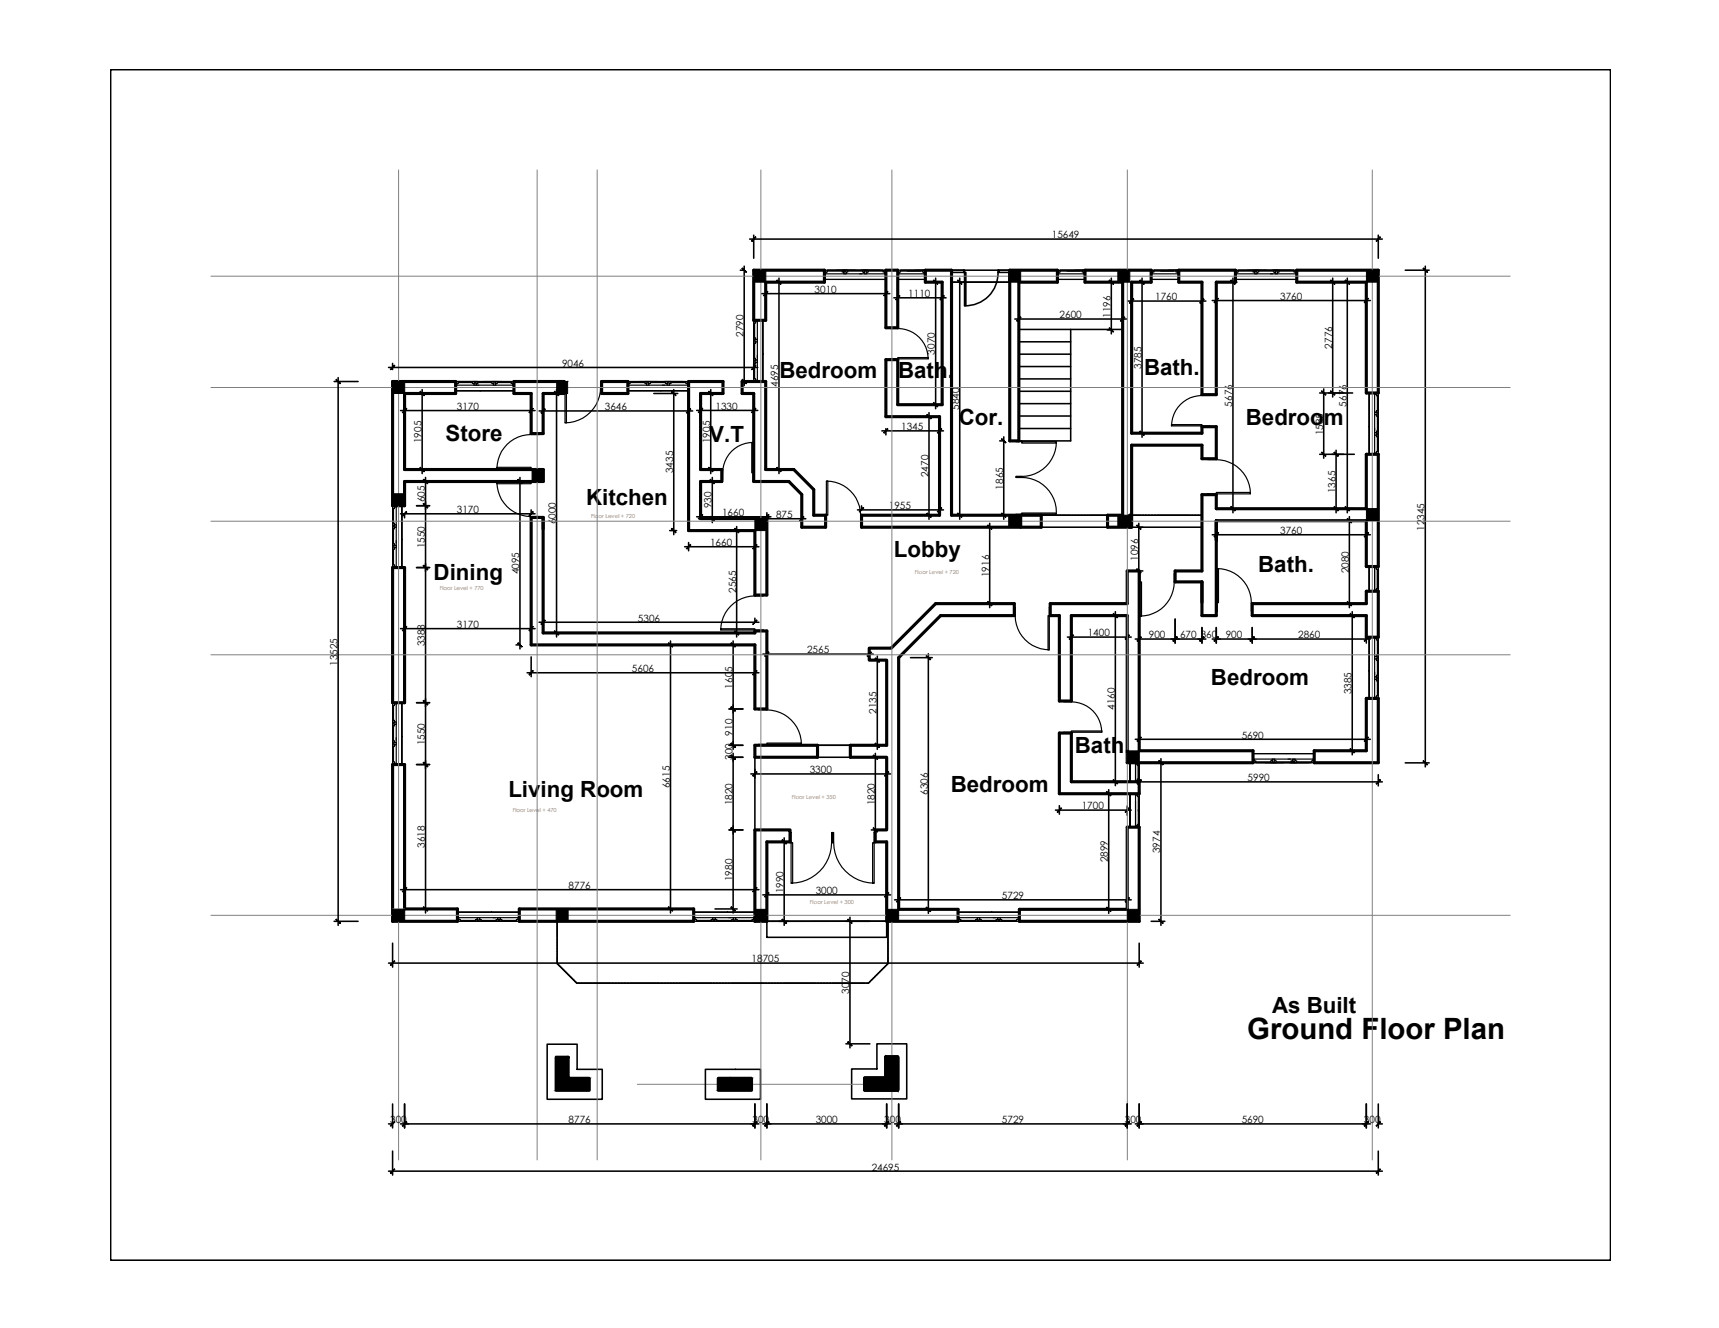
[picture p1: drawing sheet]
<svg xmlns="http://www.w3.org/2000/svg" width="279mm" height="216mm" viewBox="0 0 279 216" stroke-linecap="round" stroke-linejoin="round" font-family="sans-serif">
<!-- layer: WALLS -->
<g fill="none" stroke="#000" stroke-width=".51">
<path d="M122.5 43.9h11.5v2h-9.5v6.2h-2zM144 43.9h1.9v9.4h-1.9zM150.4 43.9h4.3v39.9h14.5v1.9h-29.2v-1.9h12.7v-16.1h-8.7v-9.2h1.9v7.3h7.2v-19.9h-2.7zM164.1 43.9h7.8v2h-6.3v25.8h-1.5zM176.4 43.9h10.7v2h-3.2v24.5h11.5v-1h2.3v5.2h-2.3v-2.2h-11.5v13.3h-3.9v-1.9h2.5v-37.9h-6.1zM191.6 43.9h9.2v2h-3.1v18.3h-2.3v-18.3h-3.8zM210.8 43.9h13.2v20h-1.9v-18h-11.3zM63.8 62h10.3v2h-8.3v12.3h22.5v2h-22.5v3.9h-2zM91.7 62h-8.2v2h2.8v6.5h2v-6.5h3.4M97.8 64h4.3M97.8 62h4.3M111.9 62h5.6v2h-3.6v12.3h3.4v2h-3.4v6h10.7v12.4h-1.9v-10.4h-10.8z"/>
<path d="M120.6 62h3.9v14.3h4.5l3.3 3.3v4.2h1.9v1.9h-3.9v-5.3l-2.1-2.1h-5.7v-14.3h-1.9zM63.8 92.3h2v21.9h-2zM86.3 84.1h2v18.8h34.4v-.3h1.9v12.7h-1.9v-10.5h-36.4zM165.9 83.8v1.9M170.7 98.1h12.5v-5.3h2v29.3h18.5v1.9h-20.5v-23.9h-9.1v13.9h-1.9v-13.9h-1.5zM183.6 83.8v1.9M197.7 84.7h24.4v7.4h1.9v-18.2h-1.9v8.8h-24.4v-2.3h-2.3v12.4h-4.4v1.8h4.4v5.5h2.3v-15.4v3.1M203.5 98.1h18.6v-2h1.9v7.5h-1.9v-3.5h-18.6zM141.3 105.4h3.6l7.2-7.3h12.8v2h-12l-6.8 6.8v40.9h9.6v2h-11.6v-12.9h-1.8v-2h1.8v-11.8h-5.9v-1.9h5.9v-13.9h-2.8zM172.2 119.2h1.9v7.9h11.1v1.9h-13zM222.1 113.5h1.9v10.5h-10.4v-1.9h8.5zM63.8 124.3h2v23.5h8.6v2h-10.6z"/>
<path d="M122.7 134.9h5.7v2h-3.8v12.9h-1.9zM122.7 121.2h10.2v1.9h-10.2zM84.4 147.8h28.3v2h-28.3zM165.7 147.8h17.5v-13.3h2v15.3h-19.5zM90.4 171.9h1.9v3.4h3.5v2h-5.4zM116.7 175.3h5.4v2h-5.4zM140.5 175.2h3.5v-3.4h1.9v5.4h-5.4zM140.5 175.3h3.5v-3.4h1.9v5.4h-5.4z"/>
</g>
<!-- layer: wall -->
<g fill="none" stroke="#000" stroke-width=".25">
<path d="M18 11.3h243.8v193.6h-243.8zM154.7 45.9h.3M154.7 43.9h9.4M155 45.9h.5M155.5 45.9h.5M156 45.9h.5M156.5 45.9h.4M157 45.9h5.3M162.3 45.9h.5M162.8 45.9h.5M163.3 45.9h.5M163.8 45.9h.3"/>
<path d="M165.6 53.6h16.9M165.6 59.6h8.4M165.6 57.6h8.4M165.6 55.6h8.4M174 53.6v18.1h-8.4M165.6 69.7h8.4M165.6 67.6h8.4M165.6 65.6h8.4M165.6 63.6h8.4M165.6 61.6h8.4M169.2 83.8h5M169.2 85.7h10.8"/>
<path d="M174.2 83.8h.5M174.7 83.8h.4M175.2 83.8h.4M175.7 83.8h.4M176.1 83.8h.5M176.6 83.8h.5M177.1 83.8h2.9M184 83.8h1.6M184 85.7h11.4M185.6 83.8h.3M185.9 83.8h.2M186.1 83.8h.3"/>
<path d="M186.4 83.8h.2M186.6 83.8h.3M186.9 83.8h.2M187.1 83.8h.3M187.4 83.8h.2M187.6 83.8h.3M187.9 83.8h.2M188.1 83.8h7.3M224 92.6v3.5M132.9 123.1h5.3M132.9 121.2h5.3M185.2 124v3.1"/>
<path d="M185.2 129v5.5M90.6 152.4v.5M90.6 152.9v.5M90.6 153.4v.4M90.6 153.9v.4M90.6 154.4v.4M90.6 154.8v.5M90.6 155.3v1.4l.1 .1M90.6 149.8v2.6M90.7 156.8l.1 .1M90.8 156.9l.1 .1M91 157.1h.1"/>
<path d="M91 157.1l.2 .2M91.2 157.3l.1 .1M91.3 157.4l.1 .1M91.5 157.5v.1M91.5 157.6l.1 .1M91.7 157.7l.1 .2M91.8 157.9l.1 .1M91.9 158l.1 .1M92.1 158.2l.1 .1M92.2 158.3l.1 .1M92.3 158.4l.3 .3M92.6 158.7l.1 .1"/>
<path d="M92.8 158.8l.1 .2M92.9 159l.1 .1M93 159.1l.1 .1M93.2 159.3l.1 .1M93.3 159.4l.1 .1M93.4 159.5l.1 .1M93.5 159.6l.1 .1M93.7 159.7l.1 .1h5.4M99.3 159.8h.1M99.5 159.8h.2M99.8 159.8h.1M99.9 159.8h.3"/>
<path d="M100.2 159.8h.2M100.4 159.8h.3M100.7 159.8h.2M100.9 159.8h.3M101.2 159.8h.2M101.4 159.8h.3M101.7 159.8h.5M102.2 159.8h5.2M107.4 159.8h.5M107.9 159.8h.5M108.4 159.8h.5M108.9 159.8h.5"/>
<path d="M109.4 159.8h.4M109.9 159.8h.4M110.4 159.8h5.3M115.7 159.8h.5M116.2 159.8h.5M116.7 159.8h.5M117.2 159.8h.4M117.7 159.8h.4M118.1 159.8h.5M118.6 159.8h5.6M124.2 159.8h.1M124.4 159.8h.2"/>
<path d="M124.7 159.8h.1M124.9 159.8h.2M125.2 159.8h.1M125.3 159.8h.3M125.6 159.8h.2M125.8 159.8h.3M126.1 159.8h.2M126.3 159.8h.3M126.6 159.8h.2M126.8 159.8h.3M127.1 159.8h.2M127.3 159.8h6.5"/>
<path d="M133.8 159.8h.5M134.3 159.8h.5M134.8 159.8h.4M135.3 159.8h5.3M141.2 159.8h-.6M141.4 159.5l-.2 .3M141.6 159.4l-.1 .1M141.9 159.1l-.3 .3M142 159l-.1 .1M142.1 158.8l-.1 .2M142.3 158.7l-.1 .1M142.4 158.6l-.1 .1"/>
<path d="M142.6 158.4l-.2 .1M142.7 158.3l-.1 .1M143 158l-.3 .3M143.1 157.9l-.1 .1M143.2 157.7l-.1 .2M143.4 157.6l-.1 .1M143.5 157.5l-.1 .1M143.7 157.3l-.2 .1M143.9 157.1l-.2 .2M144.1 156.9l-.2 .1M144.1 156.9h.1M144.3 152.4v.5"/>
<path d="M144.3 152.9v.5M144.3 153.4v.4M144.3 153.9v.4M144.3 154.4v.4M144.3 154.8v.5M144.3 155.3v1.4l-.1 .1M144.3 149.8v2.6M88.9 169.8h4.9v4h4.1v4.9h-9zM114.7 173.8h8.9v4.9h-8.9zM138.4 173.8h4.1v-4.1h4.9v9h-9z"/>
</g>
<path d="M91.7 62v2M97.8 62v2M102.1 62v2" fill="none" stroke="#000" stroke-width=".51"/>
<!-- layer: PDF_Geometry -->
<g fill="none" stroke="#000" stroke-width=".19">
<path d="M122.5 52.5v9zM122.5 58.8h.3v.1M122.5 52.2h.3v.1M122.5 55.5h.3v.1M122.5 54v3.1M122.5 58v3.1M122.7 52.5v2.4M122.7 55.8v2.5M122.7 59.2v2.4M122.8 58.5h.3v.4h-.3v.3h-.3v-.9h.3v.3h-.3M122.8 55.2h.3v.4h-.3v.2h-.3v-.9h.3v.4h-.3M123.1 52.1v.2h-.3v.2h-.3v-.4h1.5"/>
<path d="M123.1 52.3v9.5M124 52.1v9.9zM134 45.4h10zM134 44.5h.2v-.3h.3v-.3h-.5v1.5M134.1 43.9v.3h.1M134.2 44.5h9.6M134.5 43.9h9zM134.5 44.1h2.4M136 43.9h3M137.3 43.9v.3h-.4v-.3h.9v.3h-.2v.3h-.5v-.3M137.4 43.9v.3h.2M137.8 44.1h2.4"/>
<path d="M140 43.9h3M140.6 43.9v.3h-.4v-.3h.9v.3h-.2v.3h-.4v-.3M140.8 43.9v.3h.1M141.1 44.1h2.4M143.9 43.9v.3h-.1M144 44.5h-.2v-.3h-.3v-.3h.5v1.5M144.7 58.3h1.2v.2h-1.2zM144.7 53.3h1.2v.1h-1.2zM145.9 44.5h.2v-.3h.3v-.3h-.5v1.5M145.9 58.1h5v.2h-5zM145.9 53.4a5 5 0 0 1 5 4.9M146 43.9v.3h.1"/>
<path d="M146.1 44.5h4.3h-.2v-.3h-.3v-.3h.5v1.5M146.4 43.9h4h-4M146.4 44.1h3.5M148.7 43.9h1.7M150.3 43.9v.3h-.1M150.4 45.4h-4.5h4.5M171.9 44.5h.2v-.3h.2v-.3h-.4v1.5M172 43.9v.3h.1M172.1 44.5h4.3h-.3v-.3h-.2v-.3h.5v1.5M172.3 43.9h4.1h-4.1M172.3 44.1h3.6M174.7 43.9h1.7"/>
<path d="M176.3 43.9v.3h-.2M176.4 45.4h-4.5h4.5M187.1 44.5h.2v-.3h.3v-.3h-.5v1.5M187.2 43.9v.3h.1M187.3 44.5h4.3h-.2v-.3h-.3v-.3h.5v1.5M187.6 43.9h4h-4M187.6 44.1h3.5M189.9 43.9h1.7M191.5 43.9v.3h-.1M191.6 45.4h-4.5h4.5M200.8 45.4h10zM200.8 44.5h.2v-.3h.3v-.3h-.5v1.5"/>
<path d="M200.9 43.9v.3h.1M201 44.5h9.6M201.3 43.9h9zM201.3 44.1h2.4M202.7 43.9h3.1M204 43.9v.3h-.3v-.3h.9v.3h-.3v.3h-.4v-.3M204.2 43.9v.3h.1M204.6 44.1h2.4M206.7 43.9h3.1M207.4 43.9v.3h-.4v-.3h.9v.3h-.2v.3h-.5v-.3M207.5 43.9v.3h.2M207.9 44.1h2.4"/>
<path d="M210.7 43.9v.3h-.1M210.8 44.5h-.2v-.3h-.3v-.3h.5v1.5M74.1 63.5h9.4zM74.1 62h9zM74.1 62.6h.2v-.3h.2v-.3h-.4v1.5M74.1 62v.3h.2M74.3 62.6h9M74.5 62h3.1M74.5 62.2h2.3M77.1 62v.3h-.1M77.3 62v.3h.4v-.3h-.9v.3h.2v.3h.4v-.3M77.7 62.2h2.2"/>
<path d="M78.5 62h3.1M80.3 62v.3h-.1M80.5 62v.3h.3v-.3h-.9v.3h.3v.3h.4v-.3M80.8 78.4h5.5v.2h-5.5zM80.8 78.4a5.6 5.6 0 0 0 5.5 5.6M80.8 76h5.5v.2h-5.5zM80.8 62.2h2.3M83.5 62v.3h-.2M83.5 62.6h-.2v-.3h-.2v-.3h.4v1.5M86.3 78.3h1.4v.1h-1.4zM86.3 76.2h1.4v.1h-1.4zM86.3 70.5h1.4v.1h-1.4z"/>
<path d="M86.3 70.6a5.6 5.6 0 0 0-5.5 5.6M91.7 62h.1v1h-.1zM91.8 63h.3v5.7h-.3zM97.6 62h.2v1h-.2zM97.6 63a5.8 5.8 0 0 1-5.8 5.7M102 63.5h9.9zM102 62.6h.2v-.3h.2v-.3h-.4v1.5M102.1 62v.3h.1M102.2 62.6h9.5M102.4 62h9.1zM102.4 62.2h2.4M103.9 62h3.1"/>
<path d="M105.2 62v.3h-.4v-.3h.9v.3h-.2v.3h-.4v-.3M105.4 62v.3h.1M105.7 62.2h2.5M107.9 62h3.1M108.5 62v.3h-.3v-.3h.9v.3h-.3v.3h-.4v-.3M108.7 62v.3h.1M109.1 62.2h2.4M111.8 62v.3h-.1M111.9 62.6h-.2v-.3h-.2v-.3h.4v1.5M117.3 76.9h.2v1.2h-.2zM122.2 71.9h.2v5h-.2zM122.4 76.9h.1v1.2h-.1z"/>
<path d="M122.4 71.9a4.9 4.9 0 0 0-4.9 5M122.8 61.8v.1h-.3M123.1 62v-.2h-.3v-.2h-.3v.4h1.5M134.3 78.2h.2v5.6h-.2zM134.3 78.2a5.6 5.6 0 0 1 5.6 5.6M165.1 77.5h1v.1h-1zM165.1 71.7h1v.1h-1zM166.1 77.6a5.6 5.6 0 0 1 5.6 5.7M166.1 71.8h5.6v.2h-5.6zM171.7 71.8a5.6 5.6 0 0 1-5.6 5.7M190.4 69h5v.2h-5zM195.4 69.2h1.2v.2h-1.2z"/>
<path d="M195.4 64.2h1.2v.1h-1.2zM195.4 64.3a5 5 0 0 0-5 4.9M196.3 74.6h1.4v.1h-1.4zM197.7 74.7a5.6 5.6 0 0 1 5.5 5.6M222.5 63.9v10zM222.5 73.9h1.5v-.5h-.3v.2h-.3v.3M222.5 63.9h1.5v.5h-.3v-.3h-.3v-.2M223.4 64.1v9.5M223.7 73.6v.2h.3M223.7 70.3h-.3v.4h.3v.3h.3v-.9h-.3v.3h.3M223.7 67h-.3v.4h.3v.3h.3v-1h-.3v.4h.3M223.9 64.4v2.3"/>
<path d="M223.9 67.7v2.4M223.9 71v2.4M224 64.4v9zM224 70.6h-.3v.1M224 64h-.3v.1M224 67.3h-.3v.1M224 65.8v3.1M224 69.8v3.1M63.8 82.7v9.1zM63.8 88.9h.3v.2M63.8 82.3h.3v.1M63.8 85.6h.3v.1"/>
<path d="M63.8 84.2v3M63.8 88.1v3.1M64 82.7v2.4M64 86v2.4M64 89.3v2.5M64.1 92.1v.1h-.3M64.1 88.6h.3v.5h-.3v.2h-.3v-.9h.3v.4h-.3M64.1 85.3h.3v.4h-.3v.3h-.3v-.9h.3v.3h-.3M64.4 92.3v-.2h-.3v-.3h-.3v.5h1.5M64.4 82.2v.2h-.3v.3h-.3v-.5h1.5M64.4 82.4v9.7M65.3 82.2v10.1z"/>
<path d="M86.3 84h1.4v.1h-1.4zM122.7 96.7h1.4v.2h-1.4zM122.7 96.9a5.6 5.6 0 0 0-5.5 5.5M134.2 83.8h.1v1.3h-.1zM139.9 83.8h.1v1.3h-.1zM164.9 98.7h.1v1.4h-.1zM165.1 83.6h1v.2h-1zM166.1 83.4h5.6v.2h-5.6zM170.6 98.7h.1v1.4h-.1zM185.2 93.2h.1v1.4h-.1zM185.3 94.6h.2v5.6h-.2zM190.9 93.2h.1v1.4h-.1z"/>
<path d="M190.9 94.6a5.5 5.5 0 0 1-5.6 5.6M196.3 80.3h1.4v.1h-1.4zM197.7 80.1h5.5v.2h-5.5zM197.7 98h.1v1.4h-.1zM197.8 92.4h.2v5.6h-.2zM197.8 92.4a5.6 5.6 0 0 1 5.6 5.6M203.4 98h.1v1.4h-.1zM222.5 96.2v-4.1v4.1M222.5 92.1h1.5v.5h-.3v-.3h-.3v-.2M223.4 92.3v3.8v-.2h.3v-.2h.3v.4h-1.5M223.7 95.9v.1h.3M223.9 92.6v3.1"/>
<path d="M224 92.2h-.3v.1M224 92.6v3.1M63.8 114.7v9.1zM63.8 114.3h.3v.2M63.8 117.7h.3v.1M63.8 116.2v3.1M64 114.7v2.4M64 118v2.4M64.1 117.4h.3v.4h-.3v.2h-.3v-.9h.3v.4h-.3M64.4 114.2v.3h-.3v.2h-.3v-.5h1.5M64.4 114.5v9.6M65.3 114.2v10.1z"/>
<path d="M117.2 102.2h5.5v.2h-5.5zM122.7 102.4h1.4v.2h-1.4zM123.2 115.3h1.4v.1h-1.4zM124.6 115.4a5.6 5.6 0 0 1 5.7 5.6M165 100.1a5.6 5.6 0 0 0 5.6 5.5M170.3 100.1h.3v5.5h-.3zM172.9 119h1.2v.2h-1.2zM172.9 114h1.2v.1h-1.2zM174.1 118.8h5v.2h-5zM174.1 114.1a5 5 0 0 1 5 4.9M222.5 103.6v9.9zM222.5 113.5h1.5v-.4h-.3v.3h-.3v.1"/>
<path d="M222.5 103.6h1.5v.5h-.3v-.3h-.3v-.2M223.4 103.8v9.6M223.7 113.4v.1h.3M223.7 110h-.3v.5h.3v.2h.3v-.9h-.3v.4h.3M223.7 106.7h-.3v.4h.3v.3h.3v-.9h-.3v.3h.3M223.9 104.1v2.4M223.9 107.4v2.4M223.9 110.7v2.4M224 104.1v9zM224 110.3h-.3v.2M224 103.7h-.3v.1M224 107h-.3v.1"/>
<path d="M224 105.5v3.1M224 109.5v3.1M63.8 121h.3v.1M63.8 120.2v3.1M64 121.4v2.4M64.1 124.1v.1h-.3M64.1 120.7h.3v.4h-.3v.3h-.3v-1h.3v.4h-.3M64.4 124.3v-.2h-.3v-.3h-.3v.5h1.5M123.2 121h1.4v.2h-1.4zM124.6 120.8h5.7v.2h-5.7zM128.4 135.3h.2v1.7h-.2zM128.6 137h.2v6.6h-.2z"/>
<path d="M135.2 135.3h.1v1.7h-.1zM135.2 137a6.6 6.6 0 0 1-6.6 6.6M135.3 135.3h.2v1.7h-.2zM135.5 137a6.6 6.6 0 0 0 6.6 6.6M141.8 137h.3v6.6h-.3zM142.1 135.3h.2v1.7h-.2zM183.7 134.5v-5.5v5.5M183.7 129h1.5v.5h-.3v-.2h-.3v-.3M183.7 127.1v-3.1v3.1M183.7 124h1.5v.5h-.3v-.3h-.3v-.2v3.1v-.2h.3v-.3h.3v.5h-1.5M184.6 129.3v5.2v-.2h.3v-.3h.3v.5h-1.5M184.9 134.3v.1h.3"/>
<path d="M184.9 126.9v.1h.3M185 124.5v2.1M185 129.5v4.5M185.2 129.5v9zM185.2 129.1h-.3v.2M185.2 124.1h-.3v.1M185.2 124v2.6M185.2 130.5v3.5M203.7 122.5h9.9zM203.7 122.5v1.5h.4v-.3h-.2v-.3h-.2M203.9 123.7h-.2v.3M203.9 123.4h9.5"/>
<path d="M204.1 124h9zM204.1 123.9h2.4M205.6 124h3.1M206.8 123.7v-.3h.4v.3h.2v.3h-.9v-.3h.4v.3M207.2 123.7h-.1v.3M207.4 123.9h2.4M209.6 124h3.1M210.1 123.7v-.3h.4v.3h.3v.3h-1v-.3h.4v.3M210.5 123.7h-.1v.3M210.8 123.9h2.4M213.4 123.7h.1v.3M213.6 122.5v1.5h-.4v-.3h.2v-.3h.2"/>
<path d="M74.4 148.3h10zM74.4 148.3v1.5h.4v-.3h-.2v-.3h-.2M74.6 149.5h-.2v.3M74.6 149.2h9.6M74.8 149.8h9.1zM74.8 149.6h2.5M76.4 149.8h3.1M77.5 149.5v-.3h.5v.3h.2v.3h-.9v-.3h.4v.3M78 149.5h-.2v.3M78.2 149.6h2.4M80.4 149.8h3.1M80.9 149.5v-.3h.4v.3h.3v.3h-1v-.3h.4v.3"/>
<path d="M81.3 149.5h-.1v.3M81.6 149.6h2.3M84.2 149.5h.1v.3M84.4 148.3v1.5h-.5v-.3h.3v-.3h.2M112.7 148.3h10zM112.7 148.3v1.5h.5v-.3h-.2v-.3h-.3M113 149.5h-.2v.3M113 149.2h9.5M113.2 149.8h9zM113.2 149.6h2.4M114.7 149.8h3M115.8 149.5v-.3h.5v.3h.2v.3h-.9v-.3h.4v.3"/>
<path d="M116.3 149.5h-.2v.3M116.5 149.6h2.4M118.7 149.8h3M119.2 149.5v-.3h.4v.3h.2v.3h-.9v-.3h.4v.3M119.6 149.5h-.1v.3M119.8 149.6h2.4M122.5 149.5h.1v.3M122.7 148.3v1.5h-.5v-.3h.3v-.3h.2M155.7 148.3h10zM155.7 148.3v1.5h.5v-.3h-.3v-.3h-.2M155.9 149.5h-.1v.3M155.9 149.2h9.6"/>
<path d="M156.2 149.8h9zM156.2 149.6h2.4M157.7 149.8h3M158.8 149.5v-.3h.5v.3h.2v.3h-.9v-.3h.4v.3M159.3 149.5h-.2v.3M159.5 149.6h2.4M161.7 149.8h3M162.2 149.5v-.3h.4v.3h.2v.3h-.9v-.3h.4v.3M162.6 149.5h-.2v.3M162.8 149.6h2.4M165.5 149.5h.1v.3M165.7 148.3v1.5h-.5v-.3h.3v-.3h.2"/>
</g>
<!-- layer: Grid -->
<g fill="none" stroke="#808080" stroke-width=".16">
<path d="M64.8 27.6v161M87.3 27.6v161M97.1 27.6v161M123.7 27.6v161M145 27.6v161M183.2 27.6v161M223 27.6v161M34.3 44.9h211.2M34.3 63h211.2M34.3 84.7h211.2M34.3 106.5h211.2M34.3 148.8h211.2"/>
<path d="M63.8 147.8h2M103.6 176.3h37.1"/>
</g>
<!-- layer: DIMS -->
<g fill="none" stroke="#000" stroke-width=".25">
<path d="M121.8 38.9h102.9M122.5 38.2v3.8M224 38.2v3.8M63.2 59.7h60M63.8 59.1v1M120.3 43.9h.7M121 43.3v19.4M122.5 59.1v1M123.8 47.7h20.8M124.5 47.7v.7M126.4 45.9h.8M126.6 45.2v31.8"/>
<path d="M144 47.7v.7M145.3 48.4h8.5M145.9 46.8v2.3M151.4 45.9h.7M152.1 45.2v21.2M153.1 47.8v1.3M154.7 43.9h1.9v.4h-1.9zM156 45.9h.6M156 45.2v39.2M156.6 43.9h.2v.4h-.2zM156.8 44.3h.2v5.4h-.2zM162.2 44.3a5.3 5.3 0 0 1-5.4 5.4"/>
<path d="M162.2 43.9h.1v.4h-.1zM162.3 43.9h1.8v.4h-1.8zM164.9 51.9h18.2M165.6 51.2v.7M180 45.9h.6M180 53.6h.6M180.6 45.2v9.1M182.5 51.2v.7M183.3 48.9h12.7M183.9 47.8v1.8M185.6 45.9h.7M185.6 45.2v25.9"/>
<path d="M195.4 47.8v1.8M197 48.9h25.7M197.7 47.8v1.7M199.6 45.9h1.5M200.4 45.2v38.2M216 45.9h4.1M216.6 45.2v19.3M219 45.2v38.2M222.1 47.8v1.7M228.4 43.9h3.9M231.7 43.3v81.4M54.3 62h3.9"/>
<path d="M55 61.4v89M65.1 66.7h21.9M65.8 65.9v1.5M67.7 78.3h2.1M67.7 64h1.6M67.7 76.3h1.6M68.6 63.3v13.7M69.2 77.6v70.8M83.9 78.3h.6M84.5 77.6v27.9M86.3 65.9v1.5M87.6 66.8h25"/>
<path d="M88.3 65.9v1.6M90.2 64h.9M90.5 63.3v40.3M106.3 64h3.9M109.5 63.3v23.6M111.9 65.9v1.6M113.2 66.7h10M113.9 65.9v1.5M115.5 64h.7M115.5 76.3h.7M115.5 63.3v13.7M115.8 78.3h.6"/>
<path d="M115.8 77.6v7.4M121 62h.6M122.5 65.9v1.5M126.4 76.3h.8M143.3 70h10M144 69.7v1M150.4 67.7h.6M151 67.1v17.3M151.4 65.8h.7M152.7 69.7v1M162.5 71.7h.6M163.1 71v13.4"/>
<path d="M185.6 70.4h.7M214.5 63.9h5.4M214.5 73.9h5.6M215.2 63.2v11.3M217.2 73.2v10.2M65.1 83.5h21.9M65.8 83.5v.7M67.7 92.3h2.1M67.7 82.2h2.1M86.3 82.9v.6M108.9 86.3h1.1M111.3 88.9h12.1"/>
<path d="M111.9 88.2v1.3M113.2 84h12.1M113.9 83.4v.6M115.8 84.3h.6M119.1 86.3h1.6M119.7 85.6v18M122.7 88.2v1.3M124 84.3h7M124.6 83.4v.9M130.3 83.7v.6M139.4 82.9h13.9M140 82.2v.7"/>
<path d="M150.4 83.8h.6M152.7 82.2v.7M156 83.8h.6M160.2 98.1h2.7M160.2 85.7h2.7M160.9 85.1v13.7M162.5 83.8h.6M181.3 99.4v28.3M185.1 85.7h.7M185.1 92.8h.7M185.1 85.1v8.4M197 86.9h25.7"/>
<path d="M197.7 86.6v1M199.6 82.7h1.5M216.5 82.7h3.6M218.7 98.1h1.4M218.7 84.7h1.4M219.3 84v14.8M219.8 99.4v23.3M222.1 86.6v1M65.1 102.2h21.9M65.8 101.5v1.4M67.7 114.2h2.1M83.9 104.8h.6"/>
<path d="M85.7 109.4h37.7M86.3 101.5v1.4M86.3 106.8v3.2M87.6 101.2h35.8M88.3 100.5v.7M90.2 102.9h.9M108.3 104.8h3.9M109 104.2v44.2M118.5 104.8h2.2M118.5 115.3h2.2M119.1 102.9h1.6M119.2 104.2v17.6"/>
<path d="M122.7 100.5v.7M122.7 106.8v3.2M124 106.3h17.9M124.6 105.7v.6M141.3 105.7v.6M141.9 107.3h.7M142.6 106.7v15.1M148 106.9h3.5M150.9 106.3v42.2M173.5 103.6h10.4M174.1 102v2.2M180.7 100.1h.6"/>
<path d="M183.2 102v2.2M184.5 103.9h11.5M185.2 100.7v3.8M185.2 119.5v.7M191 100.7v3.8M195.4 102v2.5M197 103.9h25.7M197.7 102v2.5M203.5 102v2.5M219.1 100.1h.7M222.1 102v2.5M222.1 119.5v.7"/>
<path d="M67.7 124.3h2.1M118.5 134.9h2.2M118.5 123.1h2.2M118.5 121.2h2.2M119.2 122.5v25.9M122 125.8h22.8M122.7 123.1v11.8M126.6 136.9h1.5M127.5 136.2v14.2M141.6 134.9h.7M141.6 123.1h.7M141.9 121.2h.7"/>
<path d="M142.3 122.5v13.1M144.1 125.1v1.4M171.5 131.7h12.4M172.2 131v1.4M179.5 129h2.2M180.2 128.4v20.1M180.7 127.1h.6M183.2 131v1.5M184.5 120.2h38.2M184.5 127.1h40.2M185.2 125.9v1.9M187.1 124h2.2"/>
<path d="M188.7 123.3v27.1M219.1 122.1h1M224 125.9v1.9M228.4 124h3.9M54.3 149.8h3.9M63.2 156.6h122.6M63.8 153.3v3.9M65.1 144.6h58.3M65.8 144v1.8M67.7 147.8h2.1M108.3 147.8h2.5M116.2 147.8h3.6"/>
<path d="M122.7 144v2.4M124 145.5h20.8M124.6 149.8h19.5v2.6h-19.5zM124.6 144.8v3M138.1 149.1v21.3M144.1 149.8h-19.5M144.1 144.8v3M145.4 146.3h38.5M146.1 145.6v.7M148 147.8h3.5M179.5 147.8h1.8M183.2 145.6v.7"/>
<path d="M185.2 153.3v3.9M187.1 149.8h2.2M63.8 179.5v3.9M65.8 179.5v3.9M122.7 179.5v3.9M124.6 179.5v3.9M137.5 169.7h3.9M144.1 179.5v3.9M146.1 179.5v3.9M183.2 179.5v3.9M185.2 179.5v3.9M222.1 179.5v3.9"/>
<path d="M224 179.5v3.9M63.2 182.7h.6M63.2 190.4h161.5M63.8 187.1v3.9M65.1 182.7h58.3M124 182.7h20.8M145.4 182.7h38.5M184.5 182.7h38.2M224 182.7h.7M224 187.1v3.9"/>
</g>
<!-- layer: 0 -->
<g fill="#000" stroke="#000" stroke-width=".16">
<path d="M122.8 38.5l-.6 .7 .7-.6zM122.8 38.5l-.6 .7h-.1z"/>
<path d="M224.3 38.5l-.6 .7zM224.3 38.5l.1 .1-.7 .6z"/>
<path d="M64.1 59.4l-.6 .7 .7-.7zM64.1 59.4l-.6 .7v-.1z"/>
<path d="M120.6 43.6l.7 .7v-.1zM120.6 43.6h.1l.6 .6z"/>
<path d="M124.7 47.4l-.5 .7 .6-.7zM124.1 48l.6-.6-.5 .7z"/>
<path d="M126.3 45.6l.6 .6h.1zM126.3 45.6v-.1l.7 .7z"/>
<path d="M143.6 48l.1 .1 .6-.7zM144.3 47.4l-.6 .7z"/>
<path d="M146.2 48.1l-.6 .7 .7-.7zM146.2 48.1l-.6 .7v-.1z"/>
<path d="M151.7 45.6l.7 .6zM151.7 45.6l.1-.1 .6 .7z"/>
<path d="M152.8 48.7v.1l.6-.7zM153.4 48.1h.1l-.7 .7z"/>
<path d="M155.6 45.6l.7 .6h.1zM155.6 45.6l.1-.1 .7 .7z"/>
<path d="M165.9 51.5l-.6 .7 .7-.6zM165.9 51.5l-.6 .7h-.1z"/>
<path d="M180.3 53.3l.7 .6zM180.3 53.3l.7 .6-.1 .1z"/>
<path d="M180.3 45.6l.6 .6h.1zM180.3 45.6v-.1l.7 .7z"/>
<path d="M182.1 52.2h.1l.5-.7zM182.7 51.5l.1 .1-.6 .6z"/>
<path d="M184.2 48.6l-.6 .7 .7-.6zM184.2 48.6l-.6 .7v-.1z"/>
<path d="M185.3 45.6l.6 .6h.1zM185.3 45.6v-.1l.7 .7z"/>
<path d="M195.6 48.6l-.6 .6 .1 .1zM195.6 48.6l.1 .1-.6 .6z"/>
<path d="M198 48.5l-.6 .7 .6-.6zM198 48.5l-.6 .7h-.1z"/>
<path d="M200 45.6l.7 .6h.1zM200 45.6l.1-.1 .7 .7z"/>
<path d="M216.3 45.6l.6 .6h.1zM216.3 45.6v-.1l.7 .7z"/>
<path d="M218.6 45.6l.7 .6zM218.6 45.6l.1-.1 .6 .7z"/>
<path d="M222.4 48.5l-.7 .7h.1zM222.4 48.5v.1l-.6 .6z"/>
<path d="M231.3 43.6l.6 .7 .1-.1zM231.3 43.6h.1l.6 .6z"/>
<path d="M54.6 61.8l.7 .6v-.1zM54.7 61.7l.6 .6-.7-.5z"/>
<path d="M66.1 66.4l-.6 .7 .6-.7zM65.4 67l.7-.6-.6 .7z"/>
<path d="M68.3 76l.7 .6zM68.3 76l.7 .6-.1 .1z"/>
<path d="M68.3 63.7l.6 .6h.1zM68.3 63.6l.7 .7-.7-.6z"/>
<path d="M68.8 78l.7 .6zM68.8 78l.1-.1 .6 .7z"/>
<path d="M84.2 78l.6 .6h.1zM84.2 78v-.1l.7 .7z"/>
<path d="M86.6 66.4l-.6 .6v.1zM86.6 66.4h.1l-.7 .7z"/>
<path d="M88.6 66.4l-.6 .8 .6-.7zM88.6 66.4l-.6 .8-.1-.1z"/>
<path d="M90.1 63.7l.6 .6h.1zM90.2 63.6l.6 .7-.7-.6z"/>
<path d="M109.1 63.7l.7 .6h.1zM109.2 63.6l.7 .7-.8-.6z"/>
<path d="M111.6 67.1v.1l.6-.8zM112.2 66.4l.1 .1-.7 .7z"/>
<path d="M114.2 66.4l-.6 .7 .6-.7zM114.2 66.4l-.6 .7-.1-.1z"/>
<path d="M115.2 76l.7 .6zM115.2 76l.7 .6-.1 .1z"/>
<path d="M115.2 63.7l.6 .6h.1zM115.2 63.6l.7 .7-.7-.6z"/>
<path d="M115.4 78l.6 .6h.1zM115.4 78l.1-.1 .6 .7z"/>
<path d="M120.7 61.7l-.1 .1 .7 .5zM120.6 61.8l.7 .5v.1z"/>
<path d="M122.1 67l.1 .1 .6-.7zM122.8 66.4h.1l-.7 .7z"/>
<path d="M122.1 60l.1 .1 .6-.7zM122.8 59.4h.1l-.7 .7z"/>
<path d="M126.3 76l.7 .6zM126.3 76l.7 .6-.1 .1z"/>
<path d="M144.3 69.7l-.6 .7 .6-.6zM144.3 69.7l-.6 .7-.1-.1z"/>
<path d="M150.6 67.4l.7 .7 .1-.1zM150.6 67.4h.1l.7 .6z"/>
<path d="M151.7 65.5l.7 .6-.6-.7zM151.7 65.5l.7 .6v.1z"/>
<path d="M152.4 70.3v.1l.6-.7zM153 69.7l.1 .1-.7 .6z"/>
<path d="M162.8 71.4l.6 .6h.1zM162.8 71.4v-.1l.7 .7z"/>
<path d="M185.3 70.1v.1l.7 .5zM185.3 70.2l.7 .5-.1 .1z"/>
<path d="M214.9 73.5l-.1 .1 .7 .5zM214.8 73.6l.7 .5-.1 .1z"/>
<path d="M214.8 63.6l.6 .6h.1zM214.8 63.6l.1-.1 .6 .7z"/>
<path d="M216.3 63.5v.1l.7 .6zM216.3 63.6l.7 .6h-.1z"/>
<path d="M216.8 73.6l.7 .6v-.1zM216.8 73.6l.1-.1 .6 .6z"/>
<path d="M66.1 83.2l-.6 .7 .6-.6zM65.4 83.8l.7-.6-.6 .7z"/>
<path d="M68.8 92l.7 .5-.6-.6zM68.8 92l.7 .5v.1z"/>
<path d="M68.8 81.9l.7 .6-.6-.6zM68.8 81.9l.7 .6v.1z"/>
<path d="M68.8 92l.7 .6v-.1zM68.8 92l.1-.1 .6 .6z"/>
<path d="M68.8 81.9l.7 .7v-.1zM68.8 81.9h.1l.6 .6z"/>
<path d="M86.6 83.2l-.6 .6v.1zM86.6 83.2l.1 .1-.7 .6z"/>
<path d="M109.2 85.9l-.1 .1 .8 .6zM109.1 86l.8 .6h-.1z"/>
<path d="M112.2 88.5l-.6 .7 .7-.6zM112.2 88.5l-.6 .7z"/>
<path d="M114.2 83.7l-.6 .7 .6-.7zM114.2 83.7l-.6 .7-.1-.1z"/>
<path d="M115.4 84l.7 .6-.6-.6zM115.4 84l.7 .6-.1 .1z"/>
<path d="M119.4 86l.6 .6h.1zM119.4 86l.1-.1 .6 .7z"/>
<path d="M122.3 89.2h.1l.6-.7zM123 88.5l.1 .1-.7 .6z"/>
<path d="M124.9 83.7l-.6 .6v.1zM124.9 83.7h.1l-.7 .7z"/>
<path d="M124.9 84l-.6 .7 .7-.6zM124.9 84l-.6 .7v-.1z"/>
<path d="M130.6 84l-.6 .6v.1zM130.6 84l.1 .1-.7 .6z"/>
<path d="M140.3 82.5l-.6 .7 .7-.6zM140.3 82.5l-.6 .7z"/>
<path d="M150.7 83.4l-.1 .1 .8 .6zM150.6 83.5l.8 .6h-.1z"/>
<path d="M152.4 83.2l.6-.7zM153 82.5l.1 .1-.7 .6z"/>
<path d="M155.7 83.4l-.1 .1 .8 .6zM155.6 83.5l.8 .6h-.1z"/>
<path d="M160.5 97.9l.7 .5-.6-.6zM160.5 97.9l.7 .5v.1z"/>
<path d="M160.5 85.4l.7 .7v-.1zM160.5 85.4h.1l.6 .6z"/>
<path d="M162.8 83.4v.1l.7 .6zM162.8 83.5l.7 .6h-.1z"/>
<path d="M184.7 92.5l.8 .6-.7-.6zM184.7 92.5l.8 .6-.1 .1z"/>
<path d="M184.7 85.4l.7 .7 .1-.1zM184.7 85.4h.1l.7 .6z"/>
<path d="M198 86.6l-.6 .7 .6-.7zM198 86.6l-.6 .7-.1-.1z"/>
<path d="M200.1 82.3l-.1 .1 .8 .6zM200 82.4l.8 .6-.1 .1z"/>
<path d="M216.9 82.3l-.1 .1 .7 .6zM216.8 82.4l.7 .6v.1z"/>
<path d="M218.6 82.4l.7 .6-.6-.7zM218.6 82.4l.7 .6v.1z"/>
<path d="M219 97.9l.7 .5-.7-.6zM219 97.9l.7 .5-.1 .1z"/>
<path d="M219 84.4l.6 .6 .1-.1zM219 84.4v-.1l.7 .6z"/>
<path d="M222.4 86.6l-.7 .6 .1 .1zM222.4 86.6l-.6 .7z"/>
<path d="M66.1 101.8l-.6 .8 .6-.7zM65.4 102.5l.7-.7-.6 .8z"/>
<path d="M68.8 113.9l.7 .6-.6-.6zM68.8 113.9l.7 .6v.1z"/>
<path d="M68.8 113.9l.7 .7v-.1zM68.8 113.9h.1l.6 .6z"/>
<path d="M84.2 104.5v.1l.7 .5zM84.2 104.6l.7 .5-.1 .1z"/>
<path d="M86 102.5v.1l.6-.8zM86.6 101.8l.1 .1-.7 .7z"/>
<path d="M86.6 109l-.6 .7 .7-.6zM86.6 109l-.6 .7z"/>
<path d="M88.6 100.8l-.6 .7 .6-.6zM88.6 100.8l-.6 .7h-.1z"/>
<path d="M90.2 102.5l-.1 .1 .7 .6zM90.1 102.6l.7 .6-.1 .1z"/>
<path d="M108.6 104.6l.7 .6v-.1zM108.6 104.6l.1-.1 .6 .6z"/>
<path d="M118.9 114.9l-.1 .1 .7 .6zM118.8 115l.7 .6z"/>
<path d="M119.5 102.5l-.1 .1 .7 .6zM119.4 102.6l.7 .6-.1 .1z"/>
<path d="M118.8 104.6l.7 .6v-.1zM118.9 104.5l.6 .6-.7-.5z"/>
<path d="M118.8 115l.7 .6zM118.9 114.9l.6 .7-.7-.6z"/>
<path d="M123 100.8l-.7 .7h.1zM123 100.8l.1 .1-.7 .6z"/>
<path d="M122.3 109.7h.1l.6-.7zM123 109l.1 .1-.7 .6z"/>
<path d="M124.9 106l-.6 .7 .7-.6zM124.9 106l-.6 .7v-.1z"/>
<path d="M140.9 106.6l.1 .1 .6-.7zM141.6 106v.1l-.6 .6z"/>
<path d="M142.2 107l.7 .7v-.1zM142.2 107h.1l.6 .6z"/>
<path d="M150.5 106.6l.7 .7v-.1zM150.6 106.6l.6 .6-.7-.6z"/>
<path d="M174.4 103.2l-.5 .7 .6-.6zM174.4 103.2l-.5 .7h-.1z"/>
<path d="M180.9 99.8l.7 .6zM180.9 99.8l.1-.1 .6 .7z"/>
<path d="M183.5 103.2l-.6 .7zM183.5 103.2l.1 .1-.7 .6z"/>
<path d="M185.5 119.8l-.6 .8 .6-.7zM184.8 120.5l.7-.7-.6 .8z"/>
<path d="M185.5 103.5l-.6 .8 .6-.7zM185.5 103.5l-.6 .8-.1-.1z"/>
<path d="M190.6 104.2l.1 .1 .6-.8zM191.3 103.5l.1 .1-.7 .7z"/>
<path d="M191.3 103.5l-.6 .8 .7-.7zM191.3 103.5l-.6 .8-.1-.1z"/>
<path d="M195.6 103.5l-.6 .7 .1 .1zM195.6 103.5l.1 .1-.6 .7z"/>
<path d="M195.6 103.5l-.6 .7 .1 .1zM195.6 103.5l.1 .1-.6 .7z"/>
<path d="M198 103.5l-.6 .8 .6-.7zM198 103.5l-.6 .8-.1-.1z"/>
<path d="M198 103.5l-.6 .8 .6-.7zM198 103.5l-.6 .8-.1-.1z"/>
<path d="M203.2 104.2v.1l.6-.8zM203.8 103.5l.1 .1-.7 .7z"/>
<path d="M203.8 103.5l-.6 .8 .7-.7zM203.8 103.5l-.6 .8v-.1z"/>
<path d="M219.4 99.8l.7 .6zM219.5 99.7l.6 .7-.7-.6z"/>
<path d="M222.4 103.5l-.7 .7 .1 .1zM222.4 103.5v.1l-.6 .7z"/>
<path d="M68.8 124l.7 .6-.6-.7zM68.8 124l.7 .6v.1z"/>
<path d="M68.8 124l.7 .7v-.1zM68.8 124l.1-.1 .6 .7z"/>
<path d="M118.9 120.8l-.1 .1 .7 .6zM118.8 120.9l.7 .6z"/>
<path d="M118.9 120.8l-.1 .1 .7 .6zM118.8 120.9l.7 .6z"/>
<path d="M118.9 134.6h-.1l.7 .6zM118.8 134.6l.7 .6v.1z"/>
<path d="M118.8 122.8l.7 .7v-.1zM118.9 122.8l.6 .6-.7-.6z"/>
<path d="M118.8 122.8l.7 .7v-.1zM118.9 122.8l.6 .6-.7-.6z"/>
<path d="M118.8 134.6l.7 .7v-.1zM118.8 134.6h.1l.6 .6z"/>
<path d="M123 125.5l-.6 .7 .7-.7zM123 125.5l-.6 .7-.1-.1z"/>
<path d="M127.1 136.6l.7 .6zM127.1 136.6l.1-.1 .6 .7z"/>
<path d="M142 134.6h-.1l.7 .6zM141.9 134.6l.7 .6v.1z"/>
<path d="M142.3 120.8l-.1 .1 .7 .6zM142.2 120.9l.7 .6z"/>
<path d="M141.9 122.8l.7 .7v-.1zM142 122.8l.6 .6-.7-.6z"/>
<path d="M144.4 125.5l-.6 .6v.1zM144.4 125.5h.1l-.7 .7z"/>
<path d="M172.5 131.3l-.6 .8 .6-.7zM172.5 131.3l-.6 .8-.1-.1z"/>
<path d="M179.8 128.7l.7 .7 .1-.1zM179.8 128.7h.1l.7 .6z"/>
<path d="M180.9 126.8l.7 .6-.6-.7zM180.9 126.8l.7 .6v.1z"/>
<path d="M183.5 131.3l-.6 .7v.1zM183.5 131.3l.1 .1-.7 .7z"/>
<path d="M185.5 126.8l-.6 .7 .6-.7zM185.5 126.8l-.6 .7-.1-.1z"/>
<path d="M188.3 123.7l.7 .7 .1-.1zM188.4 123.6l.7 .7-.8-.6z"/>
<path d="M219.5 121.7l-.1 .1 .7 .6zM219.4 121.8l.7 .6z"/>
<path d="M221.7 120.5l.1 .1 .6-.8zM222.4 119.8v.1l-.6 .7z"/>
<path d="M223.7 127.4v.1l.6-.7zM224.3 126.8h.1l-.7 .7z"/>
<path d="M231.4 123.7h-.1l.7 .6zM231.3 123.7l.7 .6-.1 .1z"/>
<path d="M54.6 149.5l.7 .6-.6-.7zM54.6 149.5l.7 .6z"/>
<path d="M64.1 156.2l-.6 .7 .7-.6zM64.1 156.2l-.6 .7z"/>
<path d="M66.1 144.3l-.6 .7 .6-.7zM65.4 144.9l.7-.6-.6 .7z"/>
<path d="M68.8 147.5l.7 .6-.6-.7zM68.8 147.5l.7 .6z"/>
<path d="M108.6 147.5l.7 .6-.6-.7zM108.6 147.5l.7 .6z"/>
<path d="M118.9 147.4l-.1 .1 .7 .6zM118.8 147.5l.7 .6z"/>
<path d="M122.3 144.9l.1 .1 .6-.7zM123 144.3h.1l-.7 .7z"/>
<path d="M124.9 145.1l-.6 .7 .7-.6zM124.9 145.1l-.6 .7z"/>
<path d="M127.1 149.5l.7 .6-.6-.7zM127.1 149.5l.7 .6z"/>
<path d="M137.8 149.5l.6 .6h.1zM137.8 149.5l.1-.1 .6 .7z"/>
<path d="M144.4 145.1l-.6 .7zM144.4 145.1l.1 .1-.7 .6z"/>
<path d="M146.3 145.9l-.5 .7 .6-.6zM146.3 145.9l-.5 .7h-.1z"/>
<path d="M150.6 147.5h-.1l.7 .6zM150.5 147.5l.7 .6v.1z"/>
<path d="M179.9 147.5h-.1l.8 .6zM179.8 147.5l.8 .6-.1 .1z"/>
<path d="M183.5 145.9l-.6 .7zM183.5 145.9l.1 .1-.7 .6z"/>
<path d="M184.8 156.9h.1l.6-.7zM185.5 156.2v.1l-.6 .6z"/>
<path d="M188.4 149.4l-.1 .1 .8 .6zM188.3 149.5l.8 .6h-.1z"/>
<path d="M137.9 169.3l-.1 .1 .7 .6zM137.8 169.4l.7 .6-.1 .1z"/>
<path d="M63.5 183v.1l.6-.7zM64.1 182.4h.1l-.7 .7z"/>
<path d="M64.1 190l-.6 .8 .7-.7zM63.5 190.7l.6-.7-.6 .8z"/>
<path d="M66.1 182.4l-.6 .7 .6-.7zM65.4 183l.7-.6-.6 .7z"/>
<path d="M66.1 182.4l-.6 .7 .6-.7zM65.4 183l.7-.6-.6 .7z"/>
<path d="M122.3 183l.1 .1 .6-.7zM123 182.4h.1l-.7 .7z"/>
<path d="M122.3 183l.1 .1 .6-.7zM123 182.4h.1l-.7 .7z"/>
<path d="M124.9 182.4l-.6 .7 .7-.7zM124.9 182.4l-.6 .7v-.1z"/>
<path d="M124.9 182.4l-.6 .7 .7-.7zM124.9 182.4l-.6 .7v-.1z"/>
<path d="M144.4 182.4l-.6 .6v.1zM144.4 182.4h.1l-.7 .7z"/>
<path d="M144.4 182.4l-.6 .6v.1zM144.4 182.4h.1l-.7 .7z"/>
<path d="M146.3 182.4l-.5 .7 .6-.7zM146.3 182.4l-.5 .7-.1-.1z"/>
<path d="M146.3 182.4l-.5 .7 .6-.7zM146.3 182.4l-.5 .7-.1-.1z"/>
<path d="M183.5 182.4l-.6 .6v.1zM183.5 182.4h.1l-.7 .7z"/>
<path d="M183.5 182.4l-.6 .6v.1zM183.5 182.4h.1l-.7 .7z"/>
<path d="M185.5 182.4l-.6 .7 .6-.7zM185.5 182.4l-.6 .7-.1-.1z"/>
<path d="M185.5 182.4l-.6 .7 .6-.7zM185.5 182.4l-.6 .7-.1-.1z"/>
<path d="M222.4 182.4l-.7 .6 .1 .1zM222.4 182.4l-.6 .7z"/>
<path d="M222.4 182.4l-.7 .6 .1 .1zM222.4 182.4l-.6 .7z"/>
<path d="M223.7 190.7v.1l.6-.8zM224.3 190l.1 .1-.7 .7z"/>
<path d="M224.3 182.4l-.6 .7 .7-.7zM224.3 182.4l-.6 .7v-.1z"/>
</g>
<!-- layer: WALLS -->
<g fill="#000" stroke="#000" stroke-width=".16">
<path d="M122.5 43.9v2l2-2zM122.5 45.9l2-2v2z"/>
<path d="M163.9 43.9v2l2-2zM163.9 45.9l2-2v2z"/>
<path d="M181.7 43.9v2l1.9-2zM181.7 45.9l1.9-2v2z"/>
<path d="M222.1 43.9v2l1.9-2zM222.1 45.9l1.9-2v2z"/>
<path d="M63.8 62v2l2-2zM63.8 64l2-2v2z"/>
<path d="M86.5 76.3v2l1.8-2zM88.3 76.3v2h-1.8z"/>
<path d="M90.5 62v2l1.8-2zM92.3 62v2h-1.8z"/>
<path d="M63.8 80.3v1.9l2-1.9zM63.8 82.2l2-1.9v1.9z"/>
<path d="M122.7 84.3v2l1.9-2zM122.7 86.3l1.9-2v2z"/>
<path d="M163.9 83.8v1.9l2-1.9zM163.9 85.7l2-1.9v1.9z"/>
<path d="M181.7 83.8v1.9l1.9-1.9zM181.7 85.7l1.9-1.9v1.9z"/>
<path d="M222.1 82.7v1.9l1.9-1.9zM224 82.7v1.9h-1.9z"/>
<path d="M183.2 122.1v1.9l2-1.9zM183.2 124l2-1.9v1.9z"/>
<path d="M63.8 147.8v2l2-2zM63.8 149.8l2-2v2z"/>
<path d="M90.4 147.8v2l1.9-2zM90.4 149.8l1.9-2v2z"/>
<path d="M122.7 147.8v2l2-2zM122.7 149.8l2-2v2z"/>
<path d="M144.1 147.8v2l2-2zM144.1 149.8l2-2v2z"/>
<path d="M183.2 147.8v2l2-2zM183.2 149.8l2-2v2z"/>
<path d="M90.4 171.9l1.9 3.4v-3.4zM90.4 171.9l1.9 3.4-1.9 2zM92.3 175.3l-1.9 2 5.4-2zM90.4 177.3l5.4-2v2z"/>
<path d="M116.7 175.3v2l5.4-2zM116.7 177.3l5.4-2v2z"/>
<path d="M144 171.9l1.9 5.4v-5.4zM144 171.9l1.9 5.4-1.9-2zM140.5 177.3h5.4l-1.9-2zM140.5 175.3h3.5l-3.5 2z"/>
</g>
<text font-size="4.8" x="202.7" y="168.9">Ground Floor Plan</text>
<g font-size="3.6">
<text x="126.7" y="61.4">Bedroom</text>
<text x="146" y="61.5">Bath.</text>
<text x="185.9" y="61">Bath.</text>
<text x="72.4" y="71.7">Store</text>
<text x="115.3" y="71.8">V.T</text>
<text x="155.8" y="69.1">Cor.</text>
<text x="202.5" y="69.1">Bedroom</text>
<text x="95.3" y="82">Kitchen</text>
<text x="70.5" y="94.3">Dining</text>
<text x="145.3" y="90.5">Lobby</text>
<text x="204.5" y="92.9">Bath.</text>
<text x="196.8" y="111.3">Bedroom</text>
<text x="174.7" y="122.4">Bath.</text>
<text x="82.6" y="129.6">Living Room</text>
<text x="154.5" y="128.8">Bedroom</text>
<text x="206.7" y="164.8">As Built</text>
</g>
<g font-size="1.6">
<text x="171" y="38.8">15649</text>
<text x="132.4" y="47.6">3010</text>
<text x="147.6" y="48.3">1110</text>
<text x="172.2" y="51.8">2600</text>
<text x="180.5" y="51.6" transform="rotate(-90 180.5 51.6)">1196</text>
<text x="187.8" y="48.8">1760</text>
<text x="208.1" y="48.8">3760</text>
<text x="91.3" y="59.6">9046</text>
<text x="120.9" y="54.8" transform="rotate(-90 120.9 54.8)">2790</text>
<text x="151.9" y="57.6" transform="rotate(-90 151.9 57.6)">3070</text>
<text x="185.5" y="60" transform="rotate(-90 185.5 60)">3785</text>
<text x="216.5" y="56.7" transform="rotate(-90 216.5 56.7)">2776</text>
<text x="126.5" y="62.9" transform="rotate(-90 126.5 62.9)">4695</text>
<text x="74.2" y="66.6">3170</text>
<text x="98.3" y="66.7">3646</text>
<text x="116.3" y="66.6">1330</text>
<text x="146.5" y="69.9">1345</text>
<text x="155.9" y="66.6" transform="rotate(-90 155.9 66.6)">5840</text>
<text x="200.3" y="66.1" transform="rotate(-90 200.3 66.1)">5676</text>
<text x="215" y="70.7" transform="rotate(-90 215 70.7)">1535</text>
<text x="218.9" y="66.1" transform="rotate(-90 218.9 66.1)">5676</text>
<text x="68.5" y="72" transform="rotate(-90 68.5 72)">1905</text>
<text x="109.4" y="76.9" transform="rotate(-90 109.4 76.9)">3435</text>
<text x="115.4" y="72" transform="rotate(-90 115.4 72)">1905</text>
<text x="150.9" y="77.6" transform="rotate(-90 150.9 77.6)">2470</text>
<text x="69.1" y="81.6" transform="rotate(-90 69.1 81.6)">605</text>
<text x="74.2" y="83.4">3170</text>
<text x="115.6" y="82.7" transform="rotate(-90 115.6 82.7)">930</text>
<text x="117.4" y="83.9">1660</text>
<text x="144.5" y="82.8">1955</text>
<text x="163" y="79.6" transform="rotate(-90 163 79.6)">1865</text>
<text x="217.1" y="80.2" transform="rotate(-90 217.1 80.2)">1365</text>
<text x="69.1" y="89.1" transform="rotate(-90 69.1 89.1)">1550</text>
<text x="90.4" y="85.3" transform="rotate(-90 90.4 85.3)">6000</text>
<text x="115.4" y="88.8">1660</text>
<text x="126.1" y="84.2">875</text>
<text x="208.1" y="86.8">3760</text>
<text x="231.5" y="86.3" transform="rotate(-90 231.5 86.3)">12345</text>
<text x="84.4" y="93.4" transform="rotate(-90 84.4 93.4)">4095</text>
<text x="160.8" y="93.8" transform="rotate(-90 160.8 93.8)">1916</text>
<text x="185" y="91.2" transform="rotate(-90 185 91.2)">1096</text>
<text x="219.2" y="93.2" transform="rotate(-90 219.2 93.2)">2080</text>
<text x="103.7" y="101.1">5306</text>
<text x="119.6" y="96.4" transform="rotate(-90 119.6 96.4)">2565</text>
<text x="69.1" y="105.1" transform="rotate(-90 69.1 105.1)">3388</text>
<text x="74.2" y="102.1">3170</text>
<text x="131.2" y="106.2">2565</text>
<text x="176.8" y="103.5">1400</text>
<text x="186.7" y="103.8">900</text>
<text x="191.8" y="103.8">670</text>
<text x="195.2" y="103.8">360</text>
<text x="199.2" y="103.8">900</text>
<text x="211" y="103.8">2860</text>
<text x="54.9" y="108.2" transform="rotate(-90 54.9 108.2)">13525</text>
<text x="102.7" y="109.3">5606</text>
<text x="119.1" y="111.9" transform="rotate(-90 119.1 111.9)">1605</text>
<text x="219.7" y="112.9" transform="rotate(-90 219.7 112.9)">3385</text>
<text x="119.1" y="119.6" transform="rotate(-90 119.1 119.6)">910</text>
<text x="142.5" y="116" transform="rotate(-90 142.5 116)">2135</text>
<text x="181.2" y="115.4" transform="rotate(-90 181.2 115.4)">4160</text>
<text x="69.1" y="121.2" transform="rotate(-90 69.1 121.2)">1550</text>
<text x="119.1" y="123.5" transform="rotate(-90 119.1 123.5)">300</text>
<text x="131.6" y="125.7">3300</text>
<text x="201.8" y="120.1">5690</text>
<text x="108.9" y="128.1" transform="rotate(-90 108.9 128.1)">6615</text>
<text x="119.1" y="130.9" transform="rotate(-90 119.1 130.9)">1820</text>
<text x="142.2" y="130.9" transform="rotate(-90 142.2 130.9)">1820</text>
<text x="150.8" y="129.2" transform="rotate(-90 150.8 129.2)">6306</text>
<text x="175.8" y="131.6">1700</text>
<text x="202.8" y="127">5990</text>
<text x="69.1" y="137.8" transform="rotate(-90 69.1 137.8)">3618</text>
<text x="119.1" y="143.2" transform="rotate(-90 119.1 143.2)">1980</text>
<text x="180.1" y="140.2" transform="rotate(-90 180.1 140.2)">2899</text>
<text x="188.6" y="138.7" transform="rotate(-90 188.6 138.7)">3974</text>
<text x="92.4" y="144.5">8776</text>
<text x="127.4" y="145.2" transform="rotate(-90 127.4 145.2)">1990</text>
<text x="132.6" y="145.4">3000</text>
<text x="162.8" y="146.2">5729</text>
<text x="122.2" y="156.5">18705</text>
<text x="138" y="161.6" transform="rotate(-90 138 161.6)">3070</text>
<text x="63.4" y="182.6">300</text>
<text x="92.4" y="182.6">8776</text>
<text x="122.3" y="182.6">300</text>
<text x="132.6" y="182.6">3000</text>
<text x="143.7" y="182.6">300</text>
<text x="162.8" y="182.6">5729</text>
<text x="182.8" y="182.6">300</text>
<text x="201.8" y="182.6">5690</text>
<text x="221.7" y="182.6">300</text>
<text x="141.7" y="190.3">24695</text>
</g>
<g font-size=".9" fill="#cd6928">
<text x="96.1" y="84.2">Floor Level + 720</text>
<text x="71.5" y="95.9">Floor Level + 770</text>
<text x="148.7" y="93.4">Floor Level + 720</text>
<text x="128.7" y="129.9">Floor Level + 350</text>
<text x="83.3" y="132">Floor Level + 470</text>
<text x="131.6" y="147">Floor Level + 300</text>
</g>
</svg>
